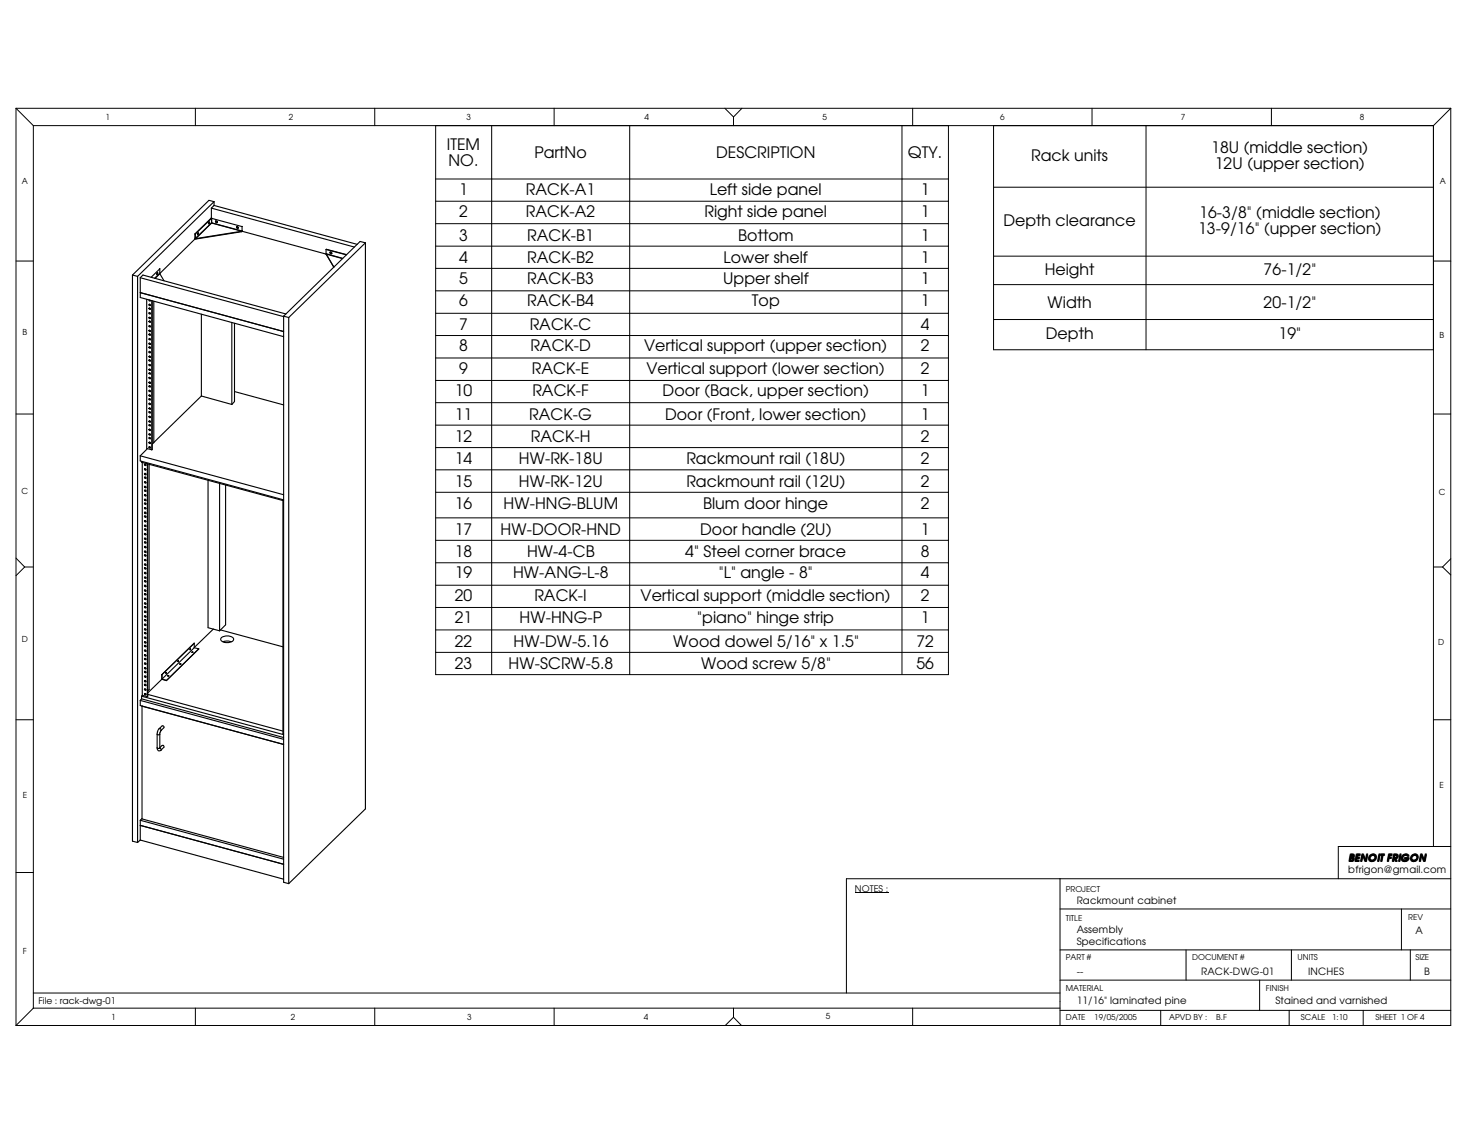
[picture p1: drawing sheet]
<svg xmlns="http://www.w3.org/2000/svg" width="279mm" height="216mm" viewBox="0 0 279 216" stroke-linecap="round" stroke-linejoin="round" font-family="sans-serif">
<g fill="none" stroke="#000" stroke-width=".19">
<path d="M3 20.6v174.6M3 20.6h273.3M3 20.6l3.3 3.3M6.3 23.9v168M6.3 23.9h266.7M37.2 20.6v3.3M71.4 20.6v3.3M83 23.9v104.5h97.6v-104.5M83 38.3h97.6M83 34.1h97.6M93.6 23.9v104.5M105.5 20.6v3.3"/>
<path d="M119.9 23.9v104.5M138 20.6l1.7 1.7M139.7 22.3v1.6M141.3 20.6l-1.6 1.7M171.8 23.9v104.5M173.8 20.6v3.3M189.2 35.6h83.8M189.2 23.9v42.7h83.8M208 20.6v3.3M218.3 23.9v42.7M242.1 20.6v3.3M273 23.9v137.3"/>
<path d="M276.3 20.6v174.6h-273.3M276.3 20.6l-3.3 3.3M3 49.7h3.3M83 42.6h97.6M83 46.9h97.6M83 51.1h97.6M83 55.4h97.6M83 59.6h97.6M189.2 48.8h83.8M189.2 54.2h83.8M273 49.7h3.3M3 78.8h3.3"/>
<path d="M83 63.9h97.6M83 68.2h97.6M83 72.4h97.6M83 76.7h97.6M189.2 60.8h83.8M273 78.8h3.3M83 80.9h97.6M83 85.2h97.6M83 89.5h97.6M83 93.7h97.6M83 98.6h97.6M3 106.3l1.7 1.6"/>
<path d="M4.7 107.9h1.6M4.7 107.9l-1.7 1.7M83 102.9h97.6M83 107.1h97.6M83 111.4h97.6M83 115.7h97.6M83 119.9h97.6M273 107.9h1.7M274.7 107.9l1.6 1.6M276.3 106.4l-1.6 1.5M3 137h3.3M83 124.2h97.6"/>
<path d="M273 137h3.3M3 166.1h3.3M162.8 170h6.4M201.9 173.1h74.4M201.9 167.3v27.9M266.9 173.1v7.7M276.3 167.3h-115.1v21.8M276.3 161.2h-21.4v6.1M6.3 191.9h195.6M6.3 191.9l-3.3 3.3M6.3 189.1h195.6M37.2 191.9v3.3"/>
<path d="M71.4 191.9v3.3M105.5 191.9v3.3M139.7 191.9v1.8M139.7 193.7l1.5 1.5M139.7 193.7l-1.6 1.5M173.8 191.9v3.3M201.9 186.6h74.4M201.9 192.4h74.4M201.9 180.8h74.4M221.1 192.4v2.8M225.9 180.8v5.8M239.9 186.6v5.8"/>
<path d="M245.5 192.4v2.8M246 180.8v5.8M259.6 192.4v2.8M268.6 180.8v5.8"/>
</g>
<g fill="none" stroke="#000" stroke-width=".21">
<path d="M40.3 39.6v2.8M40.3 39.6l27.2 7.4M40.8 38.4l-14.6 14.2M40.8 38.4v.7M40.8 38.4l-1-.3-14.6 14.3M40.8 39.1l-.5 .5M40.8 39.1l27.2 7.4M25.2 52.4l1 .2M25.2 52.4v107.7l1 .3M26.2 52.6v107.8M26.7 55.7l27.3 7.4M26.7 52.9v3.7l27.3 7.5"/>
<path d="M26.7 52.9l27.3 7.4M26.7 52.9l.5-.5 27.2 7.4M27.9 57v28.4l1 .2M28.4 58l.1-.1 .2 .3-.3-.1zM28.4 57.1l.1 .2 .2-.1M28.4 59.5l.3 .1-.1 .2-.2-.1zM28.4 58.6l.3 .3-.3-.1zM28.5 57.9l.2 .2M28.5 58.6l.2 .2M28.5 59.5l.2 .2M28.5 57.1l.2 .1M28.9 57.3v28.3"/>
<path d="M29 57.3l-.1 28.3M29.3 57.4v26.9l-.3 .2M29.9 51.9l.2 .1-.2 .3zM29.9 51.9l-.1 .3M30.4 51.2h.1M30.4 52v.1M30.4 51.2v.8M30.4 52.1l-.9 .9M30.4 52l-.9 1M30.4 52.1l.8 1.4M30.4 51.2l-1.6 1.6M37.1 45.4l.2 .1"/>
<path d="M37.1 44.5v.9M37.1 44.5h.1M37.1 45.4h.1M37.2 45.5l-6.8 6.6M37.2 45.4h.1M37.2 44.5v.9M37.3 45.4v.1M37.7 44.4l.1 .1-.2 .2zM37.7 44.3l-.1 .4M38.4 59.8v15.6M39.8 42.3h.1l-.1 .3zM39.8 42.2l-.1 .4"/>
<path d="M40.3 42.4v.1M40.3 41.6l-3.1 2.9M40.3 41.6l-3.2 2.9M40.3 42.4l-3.1 3M40.3 42.5l-3 2.9M40.3 42.5l21.8 5.9M40.3 41.6l5.8 1.5M40.3 42.4l5.8 1.6M40.3 41.5v.1M41.1 42v.2l.3 .1M45.1 43.1l.2 .1v.3l-.2-.1zM45.1 43.1v.2l.3 .1"/>
<path d="M46.1 44.1l-8.8 1.4M46.1 44l-8.8 1.4M46.1 44v.1M46.1 44h.1M46.1 43.1v.9M46.1 43.1h.1M62.1 48.3v.1M62.1 48.3l3.2 .9M62.1 47.5l3.9 1M62.1 47.5v.8M62.1 48.4l1.5 2.5M62.1 48.4l3.1 .8"/>
<path d="M62.1 48.4l1.5 2.4M62.9 48v.2l.3 .1M69.6 46.2v107.8l-14.6 14.2M69.6 46.2l-14.6 14.3M69.6 46.2l-1-.2-14.6 14.2M28.4 78.4l.3 .1-.1 .2-.2-.1zM28.4 76.8h.2l.1 .2h-.3zM28.4 60.4h.2l.1 .2h-.3zM28.4 62.9l.3 .1-.1 .2-.2-.1zM28.4 62l.3 .2h-.3zM28.4 61.1h.1l.2 .2h-.3zM28.4 65.3l.3 .3-.3-.1z"/>
<path d="M28.4 64.5l.1-.1 .2 .3-.3-.1zM28.4 63.6h.2l.1 .2h-.3zM28.4 67.8h.1l.2 .2h-.3zM28.4 66.9h.2l.1 .2h-.3zM28.4 66l.2 .1v.2h-.2zM28.4 70.3h.2l.1 .2h-.3zM28.4 69.4h.2v.3l-.2-.1zM28.4 68.5l.3 .1-.1 .2-.2-.1zM28.4 72.7l.2 .1v.2l-.2-.1zM28.4 71.8l.3 .3h-.3zM28.4 71h.1l.2 .2h-.3zM28.4 75.2l.3 .2h-.3z"/>
<path d="M28.4 74.3l.3 .1-.1 .2-.2-.1zM28.4 73.4h.2l.1 .3h-.3zM28.4 77.7l.3 .1-.1 .1h-.2zM28.4 75.9h.2l.1 .2h-.3zM28.4 79.2l.2 .1v.2h-.2zM28.5 60.4l.2 .2M28.5 61.1l.2 .2M28.5 62l.2 .2M28.5 62.9l.2 .1M28.5 63.5l.2 .3M28.5 64.4l.2 .2M28.5 65.3l.2 .2"/>
<path d="M28.5 66l.2 .2M28.5 66.9l.2 .2M28.5 67.8l.2 .2M28.5 68.5l.2 .2M28.5 69.4l.2 .2M28.5 70.3l.2 .1M28.5 71l.2 .2M28.5 71.8l.2 .3M28.5 72.7l.2 .2M28.5 73.4l.2 .2M28.5 74.3l.2 .2M28.5 75.2l.2 .2"/>
<path d="M28.5 75.9l.2 .2M28.5 76.8l.2 .2M28.5 77.6l.2 .3M28.5 78.4l.2 .2M28.5 79.2l.2 .2M38.4 75.4l-9.1 8.8M38.4 75.4l5.8 1.6M44.2 61.4v15.6M44.7 74.5l9.3 2.6M44.7 61.6v14.9l-.5 .5M54 60.2l1 .3M54 60.2v107.8l1 .2"/>
<path d="M55 60.5v107.7M26.7 86.8v1l27.3 7.4M26.7 86.8l27.3 7.4M27 87.8v.2l27 7.3M27.1 88v44.4l1 .2M27.5 96.7l.2-.1 .1 .3h-.2zM27.5 93.3h.2l.1 .2-.2 .1zM27.5 95.1l.2-.1 .1 .3h-.2zM27.5 91.7h.2l.1 .2h-.2zM27.5 88.4l.2-.1 .1 .3h-.2zM27.5 90.2l.2-.1 .1 .2a.16 .16 0 0 1-.2 .1 .16 .16 0 0 1-.1-.2zM27.5 98.3l.2-.1 .1 .3h-.2z"/>
<path d="M27.6 95.8l.2 .1-.1 .2-.2-.2zM27.6 97.5l.2 .1v.2h-.2zM27.6 94.2l.2 .1v.1l-.3-.1zM27.6 90.8h.1l.1 .3h-.2zM27.6 92.6l.2 .1-.1 .2-.2-.1zM27.6 89.2l.2 .2-.1 .1-.2-.1zM27.6 99.1l.2 .1-.1 .2-.2-.1zM27.6 88.3l.2 .3M27.6 89.2l.2 .3M27.6 90.1l.2 .2M27.6 90.8l.2 .2M27.6 91.7l.2 .2"/>
<path d="M27.6 92.6l.2 .2M27.6 93.3l.2 .2M27.6 94.1l.2 .3M27.6 95l.2 .2M27.6 95.8l.2 .1M27.6 96.6l.2 .2M27.6 97.5l.2 .2M27.6 98.2l.2 .2M27.6 99.1l.2 .2M27.6 100l.2 .2M28.1 85.4l-1.4 1.4M28.1 88.3v44.3"/>
<path d="M28.2 88.3l-.1 44.3M28.4 83.3l.3 .1-.1 .2-.2-.1zM28.4 85l.3 .2-.1 .1h-.2zM28.4 81.7l.3 .1-.1 .2-.2-.1zM28.4 80.1l.3 .1-.1 .2-.2-.1zM28.4 82.6h.2v.3l-.2-.1zM28.4 80.9h.3l-.1 .2-.2-.1zM28.4 84.2l.3 .1-.1 .2-.2-.1zM28.4 88.4v42.9l-.2 .2M28.5 80.1l.2 .2M28.5 80.8l.2 .2M28.5 81.7l.2 .2"/>
<path d="M28.5 82.6l.2 .2M28.5 83.3l.2 .2M28.5 84.2l.2 .2M28.5 85l.2 .3M28.5 85v.1M39.6 91.4v28.1l2.2 .6M41.8 92v28.1M43 92.3v26.7l-1.2 1.1M53.9 95.3v44.4h.1M27.5 118l.2-.1 .1 .3h-.2zM27.5 119.8l.2-.1 .1 .2-.2 .1zM27.5 116.4h.2l.1 .2h-.2z"/>
<path d="M27.5 114l.2-.1 .1 .2h-.2zM27.5 110.6l.2-.1 .1 .3h-.2zM27.5 112.4l.2-.1 .1 .2-.2 .1zM27.5 107.4h.2l.1 .2h-.2zM27.5 104.1l.2-.1 .1 .3h-.2zM27.5 100.8l.2-.1 .1 .2h-.2zM27.5 100h.2l.1 .2h-.2zM27.5 101.6h.2l.1 .2h-.2zM27.5 104.9h.2l.1 .3h-.2zM27.5 103.2h.2l.1 .2h-.2zM27.5 106.6l.2-.1 .1 .2-.2 .1zM27.5 109.9h.2l.1 .2h-.2z"/>
<path d="M27.5 109h.2l.1 .2h-.2zM27.5 108.1h.2l.1 .2h-.2zM27.5 111.5l.2-.1 .1 .3h-.2zM27.5 114.8h.2l.1 .2h-.2zM27.5 113.1l.2-.1 .1 .2-.2 .1zM27.5 117.3l.2-.1 .1 .3h-.2zM27.5 115.5h.2l.1 .1a.16 .16 0 0 1-.2 .1 .16 .16 0 0 1-.1-.2zM27.5 118.9l.2-.1 .1 .2a.16 .16 0 0 1-.2 .1 .16 .16 0 0 1-.1-.2zM27.6 105.6l.2 .1a.15 .15 0 0 1-.2 .2 .15 .15 0 0 1 0-.3zM27.6 102.4l.2 .2-.1 .1-.2-.1zM27.6 100.7l.2 .2M27.6 101.6l.2 .2"/>
<path d="M27.6 102.4l.2 .2M27.6 103.1l.2 .2M27.6 104l.2 .2M27.6 104.9l.2 .2M27.6 105.6l.2 .2M27.6 106.5l.2 .2M27.6 107.4l.2 .2M27.6 108.1l.2 .2M27.6 109l.2 .1M27.6 109.9l.2 .1M27.6 110.5l.2 .2M27.6 111.4l.2 .2"/>
<path d="M27.6 112.3l.2 .2M27.6 113l.2 .2M27.6 113.9l.2 .2M27.6 114.8l.2 .2M27.6 115.5l.2 .2M27.6 116.3l.2 .2M27.6 117.2l.2 .2M27.6 117.9l.2 .3M27.6 118.8l.2 .2M27.6 119.7l.2 .2M40.6 119.8l-3.6 3.5M42 119.9l11.9 3.2"/>
<path d="M26.7 133.3v1l27.3 7.4-26.9-7.2M26.7 133.3l27.3 7.5M27 132.5l27 7.4M27 132.5v.6M27 133.1l27 7.3M27 133.1l-.3 .2M27.1 134.4v21.5l26.9 7.3M27.1 132.4l-.1 .1M27.5 130.3h.2l.1 .2h-.2zM27.5 127.8h.2l.1 .2-.2 .1zM27.5 129.6h.2l.1 .2h-.2zM27.5 122.9h.2l.1 .2h-.2z"/>
<path d="M27.5 124.7l.2-.1 .1 .3h-.2zM27.5 121.3h.2l.1 .2h-.2zM27.5 122.2h.2l.1 .1a.16 .16 0 0 1-.2 .1 .16 .16 0 0 1-.1-.2zM27.5 120.4h.2l.1 .2h-.2zM27.5 123.8l.2-.1 .1 .3h-.2zM27.5 127.2l.2-.1 .1 .2h-.2zM27.5 125.4l.2-.1 .1 .3h-.2zM27.5 128.7h.2l.1 .2h-.2zM27.5 132.1l.2-.1 .1 .2a.16 .16 0 0 1-.2 .1 .16 .16 0 0 1-.1-.2zM27.5 131.2l.2-.1 .1 .3h-.2zM27.6 126.2h.1l.1 .2-.2 .1zM27.6 120.4l.2 .2"/>
<path d="M27.6 121.3l.2 .2M27.6 122.2l.2 .1M27.6 122.9l.2 .2M27.6 123.7l.2 .3M27.6 124.6l.2 .2M27.6 125.3l.2 .2M27.6 126.2l.2 .2M27.6 127.1l.2 .2M27.6 127.8l.2 .2M27.6 128.7l.2 .2M27.6 129.5l.2 .3M27.6 130.3l.2 .2"/>
<path d="M27.6 131.1l.2 .3M27.6 132.1h.2M27.6 132l.2 .2M28.2 132.2l25.7 7M29.9 139.8l.2 .1 .3-.1M29.9 139.8v2.6M30.3 138.7l-.2 .4-.2 .7M30.3 138.7l.3 .1v.3M30.3 138.7l.6-.5a.25 .25 0 0 1 .3 .1 .25 .25 0 0 1 0 .3l-.6 .5M30.4 139.8v2.7M30.6 139.1l-.2 .7M30.8 129.3l-2.6 2.6"/>
<path d="M30.8 128.4v.9M30.8 128.4l.1 .9M30.8 129.3l.9 .3M30.9 129.3l.8 .3M31.6 128.1v.1M31.7 128l-.1 .2zM32 128.7h.2zM32 128.7h.1M33.9 125.8v.1M34 125.8l-.1 .2zM34.2 126.4h.3M34.3 126.4h.2z"/>
<path d="M36.2 123.5v.2zM36.2 123.6v.1M36.6 124.1l.1 .1zM36.6 124.2h.1M37 122.5h.1M37 123.3l-6.1 6M37 122.5l-6.2 5.9M37 122.5v.8M37 123.3l.8 .2M37.8 123.5l-6.1 6.1M37.8 123.5v.1M42.1 121.5l.9-.4 .9 .1a.56 .56 0 0 1 .6 .5 .56 .56 0 0 1-.7 .6h-1.1a.56 .56 0 0 1-.5-.3 .56 .56 0 0 1-.1-.5z"/>
<path d="M42.5 122.2l.5-.2 1.1 .2M26.7 159.9l-.5 .5M26.7 156.2v3.7M26.7 157.1l27.3 7.4M26.7 156.2l27.3 7.4M26.7 159.9l27.3 7.5M27.1 155.8l-.4 .4M29.9 142.4a.44 .44 0 0 0 .2 .5 .44 .44 0 0 0 .5-.1M29.9 142.4l.2 .1 .3-.1M30.4 142.4l.3 .2-.1 .2M30.4 142.3l.5-.4h.2l.1 .2-.6 .7"/>
<circle cx="41.2" cy="42.2" r=".2"/>
<circle cx="63" cy="48.1" r=".2"/>
</g>
<g font-size="3">
<text x="85.1" y="28.6">ITEM</text>
<text x="230.7" y="29.1">18U (middle section)</text>
<text x="85.4" y="31.5">NO.</text>
<text x="101.8" y="30.1">PartNo</text>
<text x="136.4" y="30.1">DESCRIPTION</text>
<text x="172.9" y="30.1">QTY.</text>
<text x="196.4" y="30.6">Rack units</text>
<text x="231.4" y="32.1">12U (upper section)</text>
<text x="87.5" y="37">1</text>
<text x="87.5" y="41.3">2</text>
<text x="100.2" y="37">RACK-A1</text>
<text x="100.2" y="41.3">RACK-A2</text>
<text x="134.2" y="41.3">Right side panel</text>
<text x="135.2" y="37">Left side panel</text>
<text x="175.4" y="41.3">1</text>
<text x="175.4" y="37">1</text>
<text x="228.4" y="41.6">16-3/8&quot; (middle section)</text>
<text x="87.5" y="45.8">3</text>
<text x="100.4" y="45.8">RACK-B1</text>
<text x="140.6" y="45.8">Bottom</text>
<text x="175.4" y="45.8">1</text>
<text x="191.1" y="43.1">Depth clearance</text>
<text x="228.2" y="44.5">13-9/16&quot; (upper section)</text>
<text x="87.5" y="50.1">4</text>
<text x="100.4" y="50.1">RACK-B2</text>
<text x="137.8" y="50.1">Lower shelf</text>
<text x="175.4" y="50.1">1</text>
<text x="199" y="52.3">Height</text>
<text x="240.7" y="52.3">76-1/2&quot;</text>
<text x="87.5" y="54.1">5</text>
<text x="87.5" y="58.3">6</text>
<text x="100.4" y="54.1">RACK-B3</text>
<text x="100.4" y="58.3">RACK-B4</text>
<text x="137.7" y="54.1">Upper shelf</text>
<text x="143.2" y="58.3">Top</text>
<text x="175.4" y="54.1">1</text>
<text x="175.4" y="58.3">1</text>
<text x="199.5" y="58.6">Width</text>
<text x="240.7" y="58.6">20-1/2&quot;</text>
<text x="87.5" y="62.9">7</text>
<text x="100.9" y="62.9">RACK-C</text>
<text x="175.4" y="62.9">4</text>
<text x="199.2" y="64.6">Depth</text>
<text x="243.5" y="64.6">19&quot;</text>
<text x="87.5" y="66.8">8</text>
<text x="87.5" y="71.1">9</text>
<text x="101" y="66.8">RACK-D</text>
<text x="101.3" y="71.1">RACK-E</text>
<text x="122.7" y="66.8">Vertical support (upper section)</text>
<text x="123.1" y="71.1">Vertical support (lower section)</text>
<text x="175.4" y="66.8">2</text>
<text x="175.4" y="71.1">2</text>
<text x="86.6" y="75.4">10</text>
<text x="101.4" y="75.4">RACK-F</text>
<text x="126.2" y="75.4">Door (Back, upper section)</text>
<text x="175.4" y="75.4">1</text>
<text x="86.6" y="79.9">11</text>
<text x="100.8" y="79.9">RACK-G</text>
<text x="126.7" y="79.9">Door (Front, lower section)</text>
<text x="175.4" y="79.9">1</text>
<text x="86.6" y="84.2">12</text>
<text x="86.6" y="88.4">14</text>
<text x="98.8" y="88.4">HW-RK-18U</text>
<text x="101.1" y="84.2">RACK-H</text>
<text x="130.7" y="88.4">Rackmount rail (18U)</text>
<text x="175.4" y="84.2">2</text>
<text x="175.4" y="88.4">2</text>
<text x="86.6" y="92.7">15</text>
<text x="98.8" y="92.7">HW-RK-12U</text>
<text x="130.7" y="92.7">Rackmount rail (12U)</text>
<text x="175.4" y="92.7">2</text>
<text x="86.6" y="97">16</text>
<text x="86.6" y="101.9">17</text>
<text x="95.3" y="101.9">HW-DOOR-HND</text>
<text x="95.9" y="97">HW-HNG-BLUM</text>
<text x="133.3" y="101.9">Door handle (2U)</text>
<text x="133.9" y="97">Blum door hinge</text>
<text x="175.4" y="101.9">1</text>
<text x="175.4" y="97">2</text>
<text x="86.6" y="106.1">18</text>
<text x="100.4" y="106.1">HW-4-CB</text>
<text x="130.5" y="106.1">4&quot; Steel corner brace</text>
<text x="175.4" y="106.1">8</text>
<text x="86.6" y="110.1">19</text>
<text x="97.7" y="110.1">HW-ANG-L-8</text>
<text x="136.9" y="110.1">&quot;L&quot; angle - 8&quot;</text>
<text x="175.4" y="110.1">4</text>
<text x="86.6" y="114.3">20</text>
<text x="86.6" y="118.6">21</text>
<text x="98.9" y="118.6">HW-HNG-P</text>
<text x="101.8" y="114.3">RACK-I</text>
<text x="122" y="114.3">Vertical support (middle section)</text>
<text x="132.8" y="118.6">&quot;piano&quot; hinge strip</text>
<text x="175.4" y="114.3">2</text>
<text x="175.4" y="118.6">1</text>
<text x="86.6" y="123.1">22</text>
<text x="97.8" y="123.1">HW-DW-5.16</text>
<text x="128.2" y="123.1">Wood dowel 5/16&quot; x 1.5&quot;</text>
<text x="174.5" y="123.1">72</text>
<text x="86.6" y="127.4">23</text>
<text x="96.9" y="127.4">HW-SCRW-5.8</text>
<text x="133.5" y="127.4">Wood screw 5/8&quot;</text>
<text x="174.5" y="127.4">56</text>
</g>
<g font-size="1.9">
<text x="256.8" y="166.1">bfrigon@gmail.com</text>
<text x="256.9" y="164">BENOIT FRIGON</text>
<text x="205.1" y="172">Rackmount cabinet</text>
<text x="205.1" y="179.8">Specifications</text>
<text x="205.1" y="177.7">Assembly</text>
<text x="269.6" y="177.8">A</text>
<text x="205.1" y="185.5">--</text>
<text x="228.8" y="185.5">RACK-DWG-01</text>
<text x="249.1" y="185.5">INCHES</text>
<text x="271.3" y="185.5">B</text>
<text x="205.1" y="191.2">11/16&quot; laminated pine</text>
<text x="242.9" y="191.2">Stained and varnished</text>
</g>
<g font-size="1.7">
<text x="162.8" y="169.8">NOTES :</text>
<text x="7.3" y="191.2">File : rack-dwg-01</text>
</g>
<g font-size="1.6">
<text x="20.1" y="22.9">1</text>
<text x="55" y="22.9">2</text>
<text x="88.9" y="22.9">3</text>
<text x="122.7" y="22.9">4</text>
<text x="156.6" y="22.9">5</text>
<text x="190.5" y="22.9">6</text>
<text x="224.9" y="22.9">7</text>
<text x="259" y="22.9">8</text>
<text x="4.1" y="35">A</text>
<text x="274.2" y="35">A</text>
<text x="4.3" y="63.8">B</text>
<text x="274.2" y="64.4">B</text>
<text x="4.1" y="94.1">C</text>
<text x="274" y="94.3">C</text>
<text x="4.1" y="122.3">D</text>
<text x="273.9" y="122.8">D</text>
<text x="274.2" y="149.9">E</text>
<text x="4.3" y="151.9">E</text>
<text x="4.3" y="181.6">F</text>
<text x="21.2" y="194.2">1</text>
<text x="55.4" y="194.2">2</text>
<text x="89" y="194.2">3</text>
<text x="122.6" y="194.2">4</text>
<text x="157.3" y="194.1">5</text>
</g>
<g font-size="1.5">
<text x="203" y="169.8">PROJECT</text>
<text x="203" y="175.3">TITLE</text>
<text x="268.2" y="175.2">REV</text>
<text x="203" y="182.8">PART #</text>
<text x="227.1" y="182.8">DOCUMENT #</text>
<text x="247.1" y="182.8">UNITS</text>
<text x="269.6" y="182.8">SIZE</text>
<text x="203" y="188.7">MATERIAL</text>
<text x="241.1" y="188.7">FINISH</text>
<text x="203" y="194.3">DATE</text>
<text x="208.4" y="194.3">19/05/2005</text>
<text x="222.7" y="194.3">APVD BY :</text>
<text x="231.6" y="194.3">B.F</text>
<text x="247.8" y="194.3">SCALE</text>
<text x="253.7" y="194.3">1:10</text>
<text x="262" y="194.3">SHEET 1 OF 4</text>
</g>
</svg>
